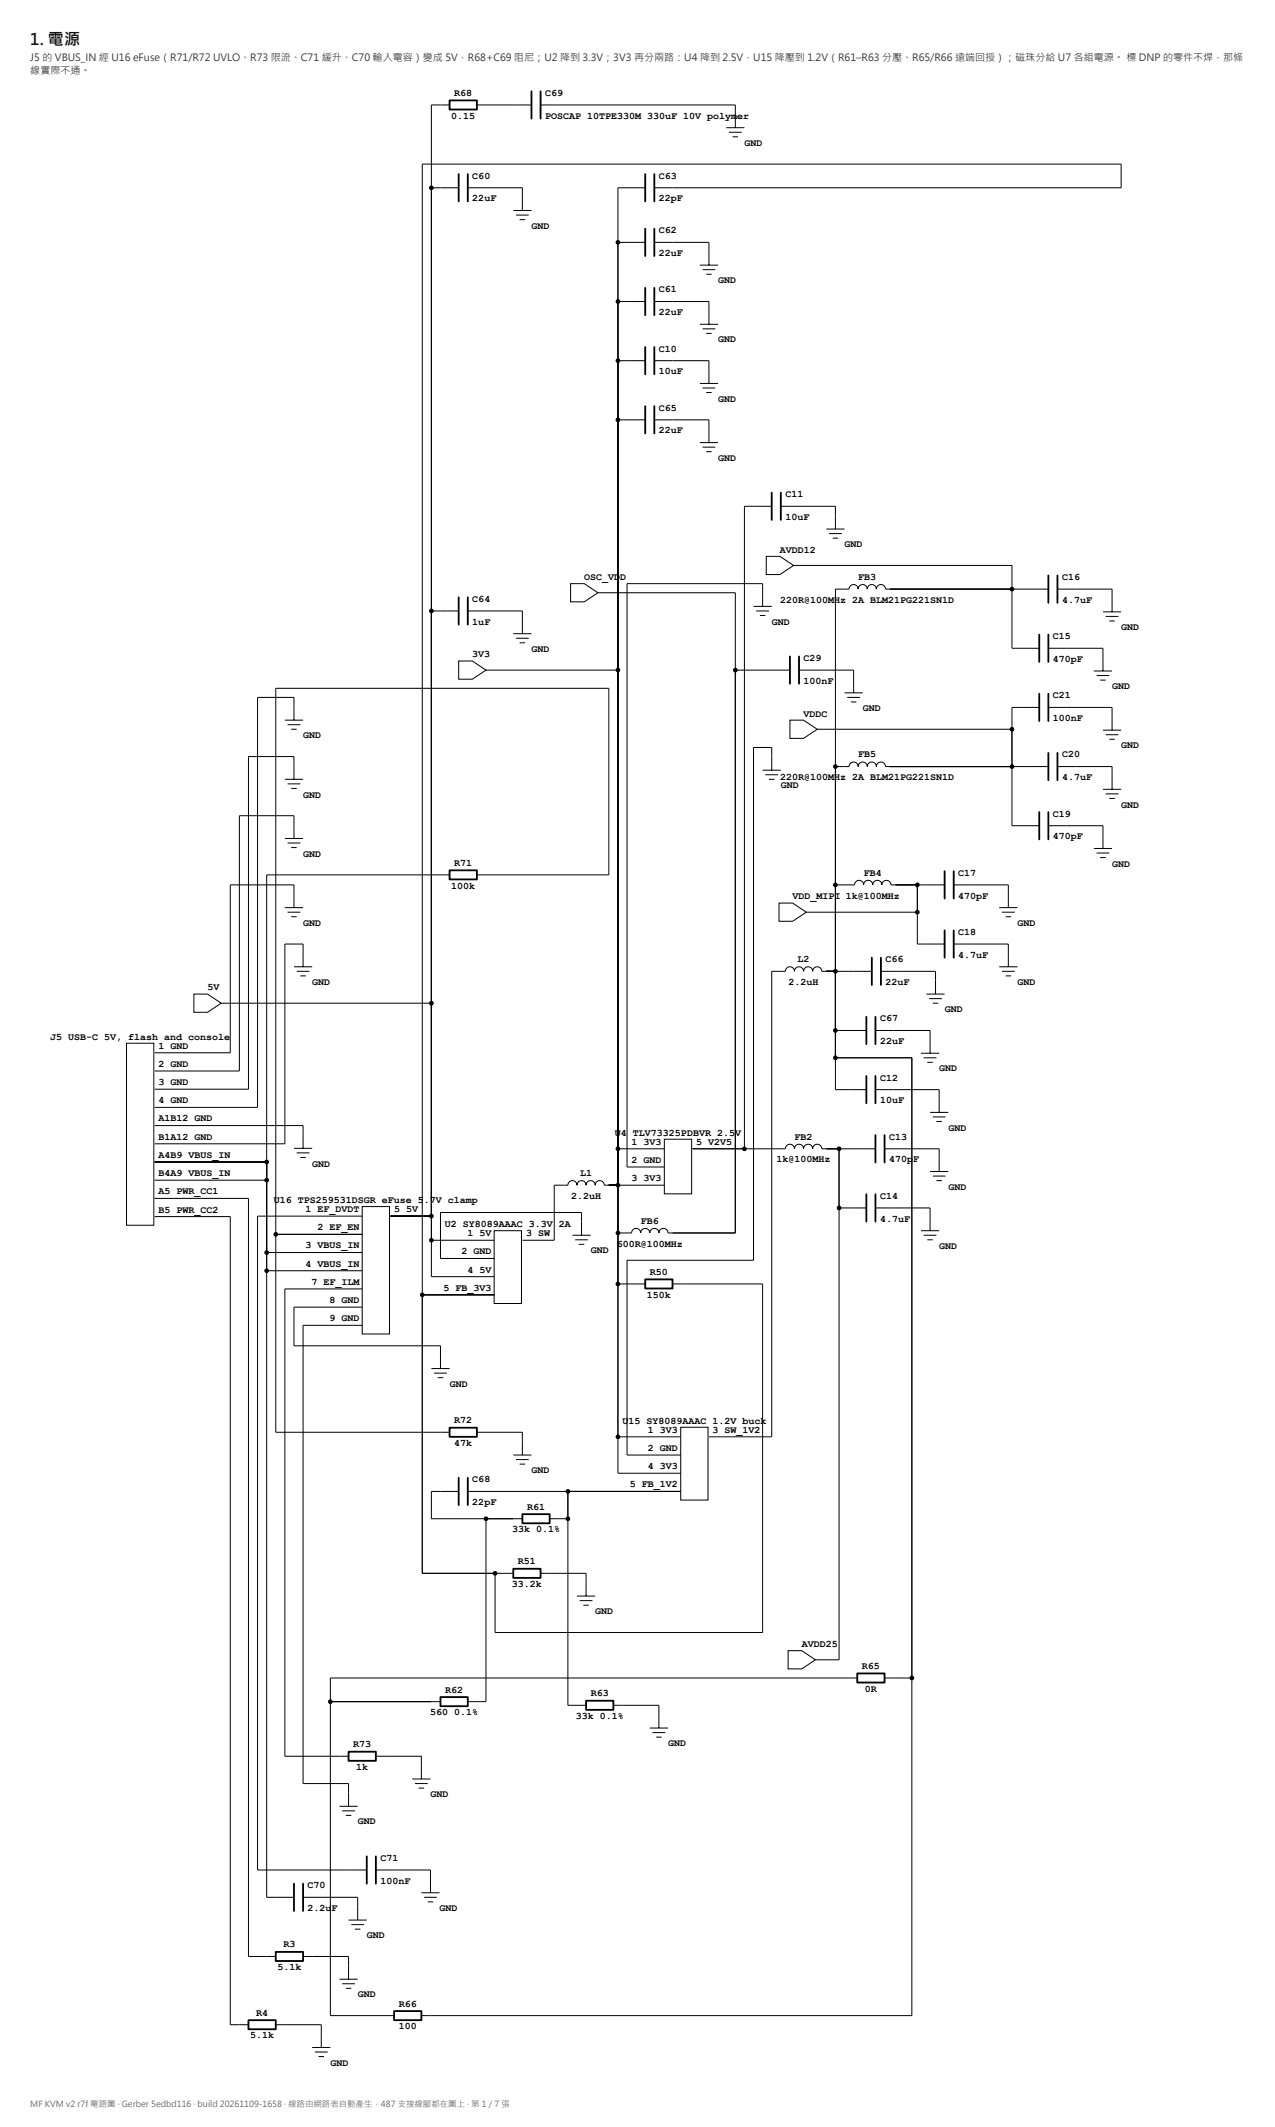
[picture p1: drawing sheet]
<svg xmlns="http://www.w3.org/2000/svg" width="420mm" height="701mm" viewBox="0 0 420 701" stroke-linecap="round" stroke-linejoin="round" font-family="sans-serif">
<g fill="none" stroke="#000" stroke-width=".33">
<path d="M148.2 34.6h-6v386.1h20.7M157.2 34.6h18M178.2 34.6h64.1v7.5M239.3 42.1h6M240.2 43.6h4.2M241.4 45.1h1.8M151.2 61.9h-9M154.2 61.9h18v7.5M169.2 69.4h6M170.1 70.9h4.2M171.3 72.4h1.8M212.6 61.9h-8.9v423.6h20.6"/>
<path d="M212.6 79.9h-8.9M215.6 79.9h18v7.5M215.6 61.9h153.9v-7.8h-230.3v464.4h30M203.7 99.4h8.9M215.6 99.4h18v7.5M230.6 87.4h6M231.5 88.9h4.2M232.7 90.4h1.8M203.7 118.9h8.9M215.6 118.9h18v7.5M230.6 106.9h6M231.5 108.4h4.2"/>
<path d="M232.7 109.9h1.8M212.6 138.4h-8.9M215.6 138.4h18v7.5M230.6 126.4h6M231.5 127.9h4.2M232.7 129.4h1.8M230.6 145.9h6M231.5 147.4h4.2M232.7 148.9h1.8M254.3 166.9h-9v211.7M257.3 166.9h18v7.4M272.3 174.3h6"/>
<path d="M273.2 175.8h4.2M274.4 177.3h1.8M188.1 192.3h4.5l4.5 3-4.5 3h-4.5zM197.1 195.3h45.2v211h-22.2a1.5 1.5 0 0 0-1.5-1.5 1.5 1.5 0 0 0-1.5 1.5 1.5 1.5 0 0 0-1.5-1.5 1.5 1.5 0 0 0-1.5 1.5 1.5 1.5 0 0 0-1.5-1.5 1.5 1.5 0 0 0-1.5 1.5 1.5 1.5 0 0 0-1.5-1.5 1.5 1.5 0 0 0-1.5 1.5h-4.4M248.3 199.8h6M251.3 199.8v-7.5h-44.7v192.3h12.3M252.5 183.3h4.5l4.5 3-4.5 3h-4.5zM261.5 186.3h72v27.3h9M345.5 194.1h-53.7a1.5 1.5 0 0 0-1.5-1.5 1.5 1.5 0 0 0-1.5 1.5 1.5 1.5 0 0 0-1.5-1.5 1.5 1.5 0 0 0-1.5 1.5 1.5 1.5 0 0 0-1.5-1.5 1.5 1.5 0 0 0-1.5 1.5 1.5 1.5 0 0 0-1.5-1.5 1.5 1.5 0 0 0-1.5 1.5h-4.5v165h10.2M348.5 194.1h18v7.5M142.2 201.3h9M151.2 217.8h4.5l4.5 3-4.5 3h-4.5z"/>
<path d="M154.2 201.3h18v7.5M169.2 208.8h6M170.1 210.3h4.2M171.3 211.8h1.8M249.2 201.3h4.2M250.4 202.8h1.8M345.5 213.6h18v7.5M363.5 201.6h6M364.4 203.1h4.2M365.6 204.6h1.8M93.9 237.3h6M94.8 238.8h4.2"/>
<path d="M96.9 237.3v-7.5h-12v135.1h-33.9M160.2 220.8h43.5M260.3 220.8h-18M260.3 237.3h4.5l4.5 3-4.5 3h-4.5zM263.3 220.8h18v7.5M278.3 228.3h6M279.2 229.8h4.2M280.4 231.3h1.8M342.5 233.1h-9v39h9M345.5 233.1h21v7.5M360.5 221.1h6M361.4 222.6h4.2"/>
<path d="M362.6 224.1h1.8M93.9 256.8h6M94.8 258.3h4.2M96 259.8h1.8M96 240.3h1.8M96.9 256.8v-7.5h-15v109.6h-30.9M251.3 253.8h6M252.2 255.3h4.2M253.4 256.8h1.8M254.3 253.8v-7.5h-6v169h-41.7v64.2h17.7M269.3 240.3h64.2M345.5 252.6h-53.7a1.5 1.5 0 0 0-1.5-1.5 1.5 1.5 0 0 0-1.5 1.5 1.5 1.5 0 0 0-1.5-1.5 1.5 1.5 0 0 0-1.5 1.5 1.5 1.5 0 0 0-1.5-1.5 1.5 1.5 0 0 0-1.5 1.5 1.5 1.5 0 0 0-1.5-1.5 1.5 1.5 0 0 0-1.5 1.5h-4.5"/>
<path d="M348.5 252.6h18v7.5M363.5 240.6h6M364.4 242.1h4.2M365.6 243.6h1.8M93.9 276.3h6M94.8 277.8h4.2M96 279.3h1.8M96.9 276.3v-7.5h-18v84.1h-27.9M345.5 272.1h18v7.5M360.5 279.6h6M363.5 260.1h6M364.4 261.6h4.2"/>
<path d="M365.6 263.1h1.8M93.9 299.1h6M96.9 299.1v-7.5h-21v55.3h-24.9M148.2 288.3h-60.3v337h9M157.2 288.3h43.5v-61.5h-109.8v245.2h57.3M256.7 297.6h4.5l4.5 3-4.5 3h-4.5zM275.3 291.6h6.3a1.5 1.5 0 0 1 1.5-1.5 1.5 1.5 0 0 1 1.5 1.5 1.5 1.5 0 0 1 1.5-1.5 1.5 1.5 0 0 1 1.5 1.5 1.5 1.5 0 0 1 1.5-1.5 1.5 1.5 0 0 1 1.5 1.5 1.5 1.5 0 0 1 1.5-1.5 1.5 1.5 0 0 1 1.5 1.5h17.7M302.3 291.6v19.5h9M314.3 291.6h18v7.5M329.3 299.1h6M361.4 281.1h4.2M362.6 282.6h1.8"/>
<path d="M94.8 300.6h4.2M96 302.1h1.8M96.9 318.6h6M99.9 318.6v-7.5h-6v65.8h-42.9M265.7 300.6h36.6M314.3 311.1h18v7.5M329.3 318.6h6M330.2 300.6h4.2M331.4 302.1h1.8M63.9 327.6h4.5l4.5 3-4.5 3h-4.5zM72.9 330.6h69.3M97.8 320.1h4.2"/>
<path d="M99 321.6h1.8M275.3 339.6h10.2M287.3 320.1h-16.5a1.5 1.5 0 0 0-1.5-1.5 1.5 1.5 0 0 0-1.5 1.5 1.5 1.5 0 0 0-1.5-1.5 1.5 1.5 0 0 0-1.5 1.5 1.5 1.5 0 0 0-1.5-1.5 1.5 1.5 0 0 0-1.5 1.5 1.5 1.5 0 0 0-1.5-1.5 1.5 1.5 0 0 0-1.5 1.5h-4.5v153.4h-20.7M288.5 339.6h18v7.5M290.3 320.1h18v7.5M305.3 327.6h6M306.2 329.1h4.2M307.4 330.6h1.8M330.2 320.1h4.2M331.4 321.6h1.8M41.7 343.8h9v60h-9zM275.3 348.6h25.2v315.7h-161.6"/>
<path d="M288.5 359.1h21v7.5M303.5 347.1h6M304.4 348.6h4.2M305.6 350.1h1.8M51 370.9h48.9v7.5M96.9 378.4h6M97.8 379.9h4.2M203.7 378.6h15.2M218.9 375.4h9v18h-9zM276.5 378.6v168.4h-7.8M288.5 378.6h-17.7a1.5 1.5 0 0 0-1.5-1.5 1.5 1.5 0 0 0-1.5 1.5 1.5 1.5 0 0 0-1.5-1.5 1.5 1.5 0 0 0-1.5 1.5 1.5 1.5 0 0 0-1.5-1.5 1.5 1.5 0 0 0-1.5 1.5 1.5 1.5 0 0 0-1.5-1.5 1.5 1.5 0 0 0-1.5 1.5h-30.6M291.5 378.6h18v7.5"/>
<path d="M306.5 366.6h6M307.4 368.1h4.2M308.6 369.6h1.8M51 394.9h30.9v249.9h9M51 382.9h36.9M51 388.9h36.9M99 381.4h1.8M119.4 397.6h9v42h-9zM218.9 390.6h-19.7a1.5 1.5 0 0 0-1.5-1.5 1.5 1.5 0 0 0-1.5 1.5 1.5 1.5 0 0 0-1.5-1.5 1.5 1.5 0 0 0-1.5 1.5 1.5 1.5 0 0 0-1.5-1.5 1.5 1.5 0 0 0-1.5 1.5 1.5 1.5 0 0 0-1.5-1.5 1.5 1.5 0 0 0-1.5 1.5h-4.5v18.1h-10.5M285.5 398.1h-9M288.5 398.1h18v7.5M306.5 386.1h6"/>
<path d="M307.4 387.6h4.2M308.6 389.1h1.8M51 400.9h24.9v266.3h6M87.9 412.8h31.5M87.9 418.8h31.5M90.9 406.8h28.5M119.4 400.8h-34.5v215.5h36M128.7 400.8h13.5M142.2 408.7h20.7M162.9 405.6h9v24h-9zM188.7 407.1h6M189.6 408.6h4.2"/>
<path d="M190.8 410.1h1.8M191.7 407.1v-7.5h-46.5v15.1h17.7M303.5 405.6h6M304.4 407.1h4.2M305.6 408.6h1.8M119.4 430.8h-22.5v12.7h48.3v7.5M119.4 436.8h-19.5v151h15v7.5M119.4 424.8h-25.5v154h21M139.2 426.7h23.7M212.6 423.1h-8.9M221.6 423.1h29.7v114.9h-88.1v-19.5M142.2 451h6"/>
<path d="M143.1 452.5h4.2M144.3 454h1.8M157.2 472h15v7.5M169.2 479.5h6M203.7 473.5h20.6M224.3 470.4h9v24h-9zM151.2 491.5h-9v9h30M154.2 491.5h70.1M170.1 481h4.2M171.3 482.5h1.8M187.2 491.5v70.5h6M160.2 500.5v60.3h-6"/>
<path d="M178.2 518.5h15v7.5M181.2 500.5h6M190.2 526h6M191.1 527.5h4.2M192.3 529h1.8M259.7 544h4.5l4.5 3-4.5 3h-4.5zM282.5 553h-173.6v111.3h21M291.5 553h9M123.9 578.8h15v7.5M145.2 560.8h-36.3M202.2 562h14.9v7.5M214.1 569.5h6"/>
<path d="M215 571h4.2M216.2 572.5h1.8M111.9 595.3h6M112.8 596.8h4.2M114 598.3h1.8M135.9 586.3h6M136.8 587.8h4.2M138 589.3h1.8M123.9 616.3h18v7.5M99.9 625.3h18v7.5M114.9 632.8h6M115.8 634.3h4.2"/>
<path d="M117 635.8h1.8M138.9 623.8h6M139.8 625.3h4.2M141 626.8h1.8M99.9 644.8h15v7.5M111.9 652.3h6M112.8 653.8h4.2M114 655.3h1.8M90.9 667.2h15v7.5M102.9 674.7h6M103.8 676.2h4.2M105 677.7h1.8"/>
<circle cx="142.2" cy="61.9" r=".6"/>
<circle cx="203.7" cy="79.9" r=".6"/>
<circle cx="203.7" cy="99.4" r=".6"/>
<circle cx="203.7" cy="118.9" r=".6"/>
<circle cx="203.7" cy="138.4" r=".6"/>
<circle cx="333.5" cy="194.1" r=".6"/>
<circle cx="142.2" cy="201.3" r=".6"/>
<circle cx="203.7" cy="220.8" r=".6"/>
<circle cx="242.3" cy="220.8" r=".6"/>
<circle cx="275.3" cy="252.6" r=".6"/>
<circle cx="333.5" cy="240.3" r=".6"/>
<circle cx="333.5" cy="252.6" r=".6"/>
<circle cx="275.3" cy="291.6" r=".6"/>
<circle cx="302.3" cy="291.6" r=".6"/>
<circle cx="302.3" cy="300.6" r=".6"/>
<circle cx="142.2" cy="330.6" r=".6"/>
<circle cx="275.3" cy="320.1" r=".6"/>
<circle cx="275.3" cy="339.6" r=".6"/>
<circle cx="275.3" cy="348.6" r=".6"/>
<circle cx="203.7" cy="378.6" r=".6"/>
<circle cx="245.3" cy="378.6" r=".6"/>
<circle cx="276.5" cy="378.6" r=".6"/>
<circle cx="87.9" cy="388.9" r=".6"/>
<circle cx="87.9" cy="382.9" r=".6"/>
<circle cx="203.7" cy="390.6" r=".6"/>
<circle cx="276.5" cy="398.1" r=".6"/>
<circle cx="87.9" cy="412.8" r=".6"/>
<circle cx="87.9" cy="418.8" r=".6"/>
<circle cx="90.9" cy="406.8" r=".6"/>
<circle cx="142.2" cy="400.8" r=".6"/>
<circle cx="142.2" cy="408.7" r=".6"/>
<circle cx="203.7" cy="406.3" r=".6"/>
<circle cx="139.2" cy="426.7" r=".6"/>
<circle cx="203.7" cy="423.1" r=".6"/>
<circle cx="203.7" cy="473.5" r=".6"/>
<circle cx="187.2" cy="491.5" r=".6"/>
<circle cx="160.2" cy="500.5" r=".6"/>
<circle cx="163.2" cy="518.5" r=".6"/>
<circle cx="187.2" cy="500.5" r=".6"/>
<circle cx="300.5" cy="553" r=".6"/>
<circle cx="108.9" cy="560.8" r=".6"/>
</g>
<g fill="none" stroke="#000" stroke-width=".6">
<path d="M148.2 33.1h9v3h-9zM175.2 30.1v9M178.2 30.1v9M151.2 57.4v9M154.2 57.4v9M212.6 57.4v9M215.6 57.4v9M212.6 75.4v9M215.6 75.4v9M212.6 94.9v9M215.6 94.9v9M212.6 114.4v9"/>
<path d="M215.6 114.4v9M212.6 133.9v9M215.6 133.9v9M254.3 162.4v8.9M257.3 162.4v8.9M151.2 196.8v9M154.2 196.8v9M345.5 189.6v9M348.5 189.6v9M260.3 216.3v9M263.3 216.3v9M342.5 209.1v9"/>
<path d="M345.5 209.1v9M342.5 228.6v9M345.5 228.6v9M345.5 248.1v9M348.5 248.1v9M342.5 267.6v9M345.5 267.6v9M148.2 286.8h9v3h-9zM311.3 287.1v9M314.3 287.1v9M287.3 315.6v9M290.3 315.6v9"/>
<path d="M311.3 306.6v9M314.3 306.6v9M285.5 335.1v9M288.5 335.1v9M285.5 354.6v9M288.5 354.6v9M288.5 374.1v9M291.5 374.1v9M285.5 393.6v9M288.5 393.6v9M212.6 421.6h9v3h-9zM148.2 470.5h9v3h-9z"/>
<path d="M151.2 487v9M154.2 487v9M172.2 499h9v3h-9zM169.2 517h9v3h-9zM145.2 559.3h9v3h-9zM282.5 551.5h9v3h-9zM114.9 577.3h9v3h-9zM193.2 560.5h9v3h-9zM120.9 611.8v9M123.9 611.8v9M96.9 620.8v9M99.9 620.8v9"/>
<path d="M90.9 643.3h9v3h-9zM81.9 665.7h9v3h-9zM129.9 662.8h9v2.9h-9z"/>
</g>
<g fill="#000">
<circle cx="142.2" cy="61.9" r=".6"/>
<circle cx="203.7" cy="79.9" r=".6"/>
<circle cx="203.7" cy="99.4" r=".6"/>
<circle cx="203.7" cy="118.9" r=".6"/>
<circle cx="203.7" cy="138.4" r=".6"/>
<circle cx="333.5" cy="194.1" r=".6"/>
<circle cx="142.2" cy="201.3" r=".6"/>
<circle cx="203.7" cy="220.8" r=".6"/>
<circle cx="242.3" cy="220.8" r=".6"/>
<circle cx="275.3" cy="252.6" r=".6"/>
<circle cx="333.5" cy="240.3" r=".6"/>
<circle cx="333.5" cy="252.6" r=".6"/>
<circle cx="275.3" cy="291.6" r=".6"/>
<circle cx="302.3" cy="291.6" r=".6"/>
<circle cx="302.3" cy="300.6" r=".6"/>
<circle cx="142.2" cy="330.6" r=".6"/>
<circle cx="275.3" cy="320.1" r=".6"/>
<circle cx="275.3" cy="339.6" r=".6"/>
<circle cx="275.3" cy="348.6" r=".6"/>
<circle cx="203.7" cy="378.6" r=".6"/>
<circle cx="245.3" cy="378.6" r=".6"/>
<circle cx="276.5" cy="378.6" r=".6"/>
<circle cx="87.9" cy="388.9" r=".6"/>
<circle cx="87.9" cy="382.9" r=".6"/>
<circle cx="203.7" cy="390.6" r=".6"/>
<circle cx="276.5" cy="398.1" r=".6"/>
<circle cx="87.9" cy="412.8" r=".6"/>
<circle cx="87.9" cy="418.8" r=".6"/>
<circle cx="90.9" cy="406.8" r=".6"/>
<circle cx="142.2" cy="400.8" r=".6"/>
<circle cx="142.2" cy="408.7" r=".6"/>
<circle cx="203.7" cy="406.3" r=".6"/>
<circle cx="139.2" cy="426.7" r=".6"/>
<circle cx="203.7" cy="423.1" r=".6"/>
<circle cx="203.7" cy="473.5" r=".6"/>
<circle cx="187.2" cy="491.5" r=".6"/>
<circle cx="160.2" cy="500.5" r=".6"/>
<circle cx="163.2" cy="518.5" r=".6"/>
<circle cx="187.2" cy="500.5" r=".6"/>
<circle cx="300.5" cy="553" r=".6"/>
<circle cx="108.9" cy="560.8" r=".6"/>
</g>
<text font-size="5.3" fill="#111" x="10" y="14.8">1. 電源</text>
<g font-size="3.3" fill="#333">
<text x="10" y="20.1">J5 的 VBUS_IN 經 U16 eFuse（R71/R72 UVLO、R73 限流、C71 緩升、C70 輸入電容）變成 5V，R68+C69 阻尼；U2 降到 3.3V；3V3 再分兩路：U4 降到 2.5V，U15 降壓到 1.2V（R61–R63 分壓、R65/R66 遠端回授）；磁珠分給 U7 各組電源。 標 DNP 的零件不焊，那條</text>
<text x="10" y="24.3">線實際不通。</text>
</g>
<g font-size="3.3">
<text x="149.7" y="31.6">R68</text>
<text x="179.7" y="31.6">C69</text>
<text x="148.7" y="39.1">0.15</text>
<text x="179.7" y="39.1">POSCAP 10TPE330M 330uF 10V polym</text>
<text x="243" y="39.1">er</text>
<text x="245.4" y="48.1">GND</text>
<text x="155.7" y="58.9">C60</text>
<text x="217.1" y="58.9">C63</text>
<text x="155.7" y="66.4">22uF</text>
<text x="217.1" y="66.4">22pF</text>
<text x="175.2" y="75.4">GND</text>
<text x="217.1" y="76.9">C62</text>
<text x="217.1" y="84.4">22uF</text>
<text x="236.7" y="93.4">GND</text>
<text x="217.1" y="96.4">C61</text>
<text x="217.1" y="103.9">22uF</text>
<text x="236.7" y="112.9">GND</text>
<text x="217.1" y="115.9">C10</text>
<text x="217.1" y="123.4">10uF</text>
<text x="217.1" y="135.4">C65</text>
<text x="236.7" y="132.4">GND</text>
<text x="217.1" y="142.9">22uF</text>
<text x="236.7" y="151.9">GND</text>
<text x="258.8" y="163.9">C11</text>
<text x="258.8" y="171.3">10uF</text>
<text x="257" y="182.1">AVDD12</text>
<text x="278.4" y="180.3">GND</text>
<text x="192.6" y="191.1">OSC_VD</text>
<text x="204.4" y="191.1">D</text>
<text x="282.9" y="191.1">FB3</text>
<text x="350" y="191.1">C16</text>
<text x="155.7" y="198.3">C64</text>
<text x="257.1" y="198.6">220R@100MHz 2A BLM21PG221SN1D</text>
<text x="350" y="198.6">4.7uF</text>
<text x="155.7" y="205.8">1uF</text>
<text x="254.4" y="205.8">GND</text>
<text x="369.5" y="207.6">GND</text>
<text x="175.2" y="214.8">GND</text>
<text x="347" y="210.6">C15</text>
<text x="155.7" y="216.6">3V3</text>
<text x="264.8" y="217.8">C29</text>
<text x="347" y="218.1">470pF</text>
<text x="264.8" y="225.3">100nF</text>
<text x="366.5" y="227.1">GND</text>
<text x="347" y="230.1">C21</text>
<text x="264.8" y="236.1">VDDC</text>
<text x="284.4" y="234.3">GND</text>
<text x="347" y="237.6">100nF</text>
<text x="99.9" y="243.3">GND</text>
<text x="282.9" y="249.6">FB5</text>
<text x="350" y="249.6">C20</text>
<text x="369.5" y="246.6">GND</text>
<text x="257.1" y="257.1">220R@100MHz 2A BLM21PG221SN1D</text>
<text x="350" y="257.1">4.7uF</text>
<text x="99.9" y="262.8">GND</text>
<text x="257.4" y="259.8">GND</text>
<text x="347" y="269.1">C19</text>
<text x="369.5" y="266.1">GND</text>
<text x="347" y="276.6">470pF</text>
<text x="99.9" y="282.3">GND</text>
<text x="149.7" y="285.3">R71</text>
<text x="366.5" y="285.6">GND</text>
<text x="148.7" y="292.8">100k</text>
<text x="284.7" y="288.6">FB4</text>
<text x="315.8" y="288.6">C17</text>
<text x="261.2" y="296.4">VDD_MIPI 1k@100MHz</text>
<text x="315.8" y="296.1">470pF</text>
<text x="99.9" y="305.1">GND</text>
<text x="335.3" y="305.1">GND</text>
<text x="315.8" y="308.1">C18</text>
<text x="262.8" y="317.1">L2</text>
<text x="291.8" y="317.1">C66</text>
<text x="315.8" y="315.6">4.7uF</text>
<text x="68.4" y="326.4">5V</text>
<text x="102.9" y="324.6">GND</text>
<text x="259.9" y="324.6">2.2uH</text>
<text x="291.8" y="324.6">22uF</text>
<text x="335.3" y="324.6">GND</text>
<text x="311.3" y="333.6">GND</text>
<text x="290" y="336.6">C67</text>
<text x="16.5" y="342.6">J5 USB-C 5V, flash and console</text>
<text x="52.2" y="345.6">1 GND</text>
<text x="290" y="344.1">22uF</text>
<text x="52.2" y="351.6">2 GND</text>
<text x="309.5" y="353.1">GND</text>
<text x="52.2" y="357.6">3 GND</text>
<text x="290" y="356.1">C12</text>
<text x="52.2" y="363.6">4 GND</text>
<text x="290" y="363.6">10uF</text>
<text x="52.2" y="369.6">A1B12 GND</text>
<text x="52.2" y="375.6">B1A12 GND</text>
<text x="202.7" y="374.2">U4</text>
<text x="208.2" y="377.2">1</text>
<text x="208.6" y="374.2">TLV73325PDBVR 2.5V</text>
<text x="212.1" y="377.2">3V3</text>
<text x="229.4" y="377.2">5 V2V5</text>
<text x="261.9" y="375.6">FB2</text>
<text x="293" y="375.6">C13</text>
<text x="312.5" y="372.6">GND</text>
<text x="52.2" y="381.6">A4B9 VBUS_IN</text>
<text x="208.2" y="383.2">2 GND</text>
<text x="255.9" y="383.1">1k@100MHz</text>
<text x="293" y="383.1">470p</text>
<text x="300.9" y="383.1">F</text>
<text x="52.2" y="387.6">B4A9 VBUS_IN</text>
<text x="102.9" y="384.4">GND</text>
<text x="191.2" y="387.6">L1</text>
<text x="208.2" y="389.2">3</text>
<text x="212.1" y="389.2">3V3</text>
<text x="52.2" y="393.6">A5 PWR_CC1</text>
<text x="188.2" y="395.1">2.2uH</text>
<text x="290" y="395.1">C14</text>
<text x="312.5" y="392.1">GND</text>
<text x="52.2" y="399.6">B5 PWR_CC2</text>
<text x="90.2" y="396.4">U16 TPS259531DSGR eFuse 5</text>
<text x="100.7" y="399.4">1 EF_DVDT</text>
<text x="129.9" y="399.4">5</text>
<text x="133.8" y="399.4">5V</text>
<text x="139.7" y="396.4">.7V clamp</text>
<text x="104.6" y="405.4">2 EF_EN</text>
<text x="146.6" y="404.4">U2 SY8089AAAC 3.3V</text>
<text x="154" y="407.4">1</text>
<text x="158" y="407.4">5V</text>
<text x="173.4" y="407.4">3 SW</text>
<text x="184.2" y="404.4">2A</text>
<text x="211.2" y="403.3">FB6</text>
<text x="290" y="402.6">4.7uF</text>
<text x="100.7" y="411.4">3 VBUS_IN</text>
<text x="152.1" y="413.4">2 GND</text>
<text x="194.7" y="413.1">GND</text>
<text x="203.3" y="410.8">600R@100MHz</text>
<text x="309.5" y="411.6">GND</text>
<text x="100.7" y="417.4">4 VBUS_IN</text>
<text x="154" y="419.4">4</text>
<text x="158" y="419.4">5V</text>
<text x="102.6" y="423.4">7 EF_ILM</text>
<text x="146.1" y="425.4">5 FB_3V3</text>
<text x="214.2" y="420.1">R50</text>
<text x="108.6" y="429.4">8 GND</text>
<text x="213.2" y="427.6">150k</text>
<text x="108.6" y="435.4">9 GND</text>
<text x="148.2" y="457">GND</text>
<text x="149.7" y="469">R72</text>
<text x="205.1" y="469.2">U</text>
<text x="207.1" y="469.2">15 SY8089AAAC 1.2V buck</text>
<text x="213.6" y="472.2">1</text>
<text x="217.5" y="472.2">3V3</text>
<text x="234.8" y="472.2">3 SW_1V2</text>
<text x="149.7" y="476.5">47k</text>
<text x="213.6" y="478.2">2 GND</text>
<text x="175.2" y="485.5">GND</text>
<text x="213.6" y="484.2">4</text>
<text x="217.5" y="484.2">3V3</text>
<text x="155.7" y="488.5">C68</text>
<text x="207.6" y="490.2">5 FB_1V2</text>
<text x="155.7" y="496">22pF</text>
<text x="173.7" y="497.5">R61</text>
<text x="168.7" y="505">33k 0.1%</text>
<text x="170.7" y="515.5">R51</text>
<text x="168.7" y="523">33.2k</text>
<text x="196.2" y="532">GND</text>
<text x="264.2" y="542.8">AVDD25</text>
<text x="284.1" y="550">R65</text>
<text x="146.7" y="557.8">R62</text>
<text x="285" y="557.5">0R</text>
<text x="194.7" y="559">R63</text>
<text x="141.8" y="565.3">560</text>
<text x="149.7" y="565.3">0.1%</text>
<text x="189.7" y="566.5">33k 0.1%</text>
<text x="116.4" y="575.8">R73</text>
<text x="220.2" y="575.5">GND</text>
<text x="117.4" y="583.3">1k</text>
<text x="141.9" y="592.3">GND</text>
<text x="117.9" y="601.3">GND</text>
<text x="125.4" y="613.3">C71</text>
<text x="101.4" y="622.3">C70</text>
<text x="125.4" y="620.8">100nF</text>
<text x="101.4" y="629.8">2.2u</text>
<text x="109.3" y="629.8">F</text>
<text x="144.9" y="629.8">GND</text>
<text x="93.4" y="641.8">R3</text>
<text x="120.9" y="638.8">GND</text>
<text x="91.4" y="649.3">5.1k</text>
<text x="117.9" y="658.2">GND</text>
<text x="84.4" y="664.3">R4</text>
<text x="131.4" y="661.3">R66</text>
<text x="82.4" y="671.7">5.1k</text>
<text x="131.4" y="668.7">100</text>
<text x="108.9" y="680.7">GND</text>
</g>
<text font-size="2.8" fill="#666" x="10" y="694.3">MF KVM v2 r7f 電路圖 · Gerber 5edbd116 · build 20261109-1658 · 線路由網路表自 動產生，487 支接線腳都在圖上 · 第 1 / 7 張</text>
</svg>
